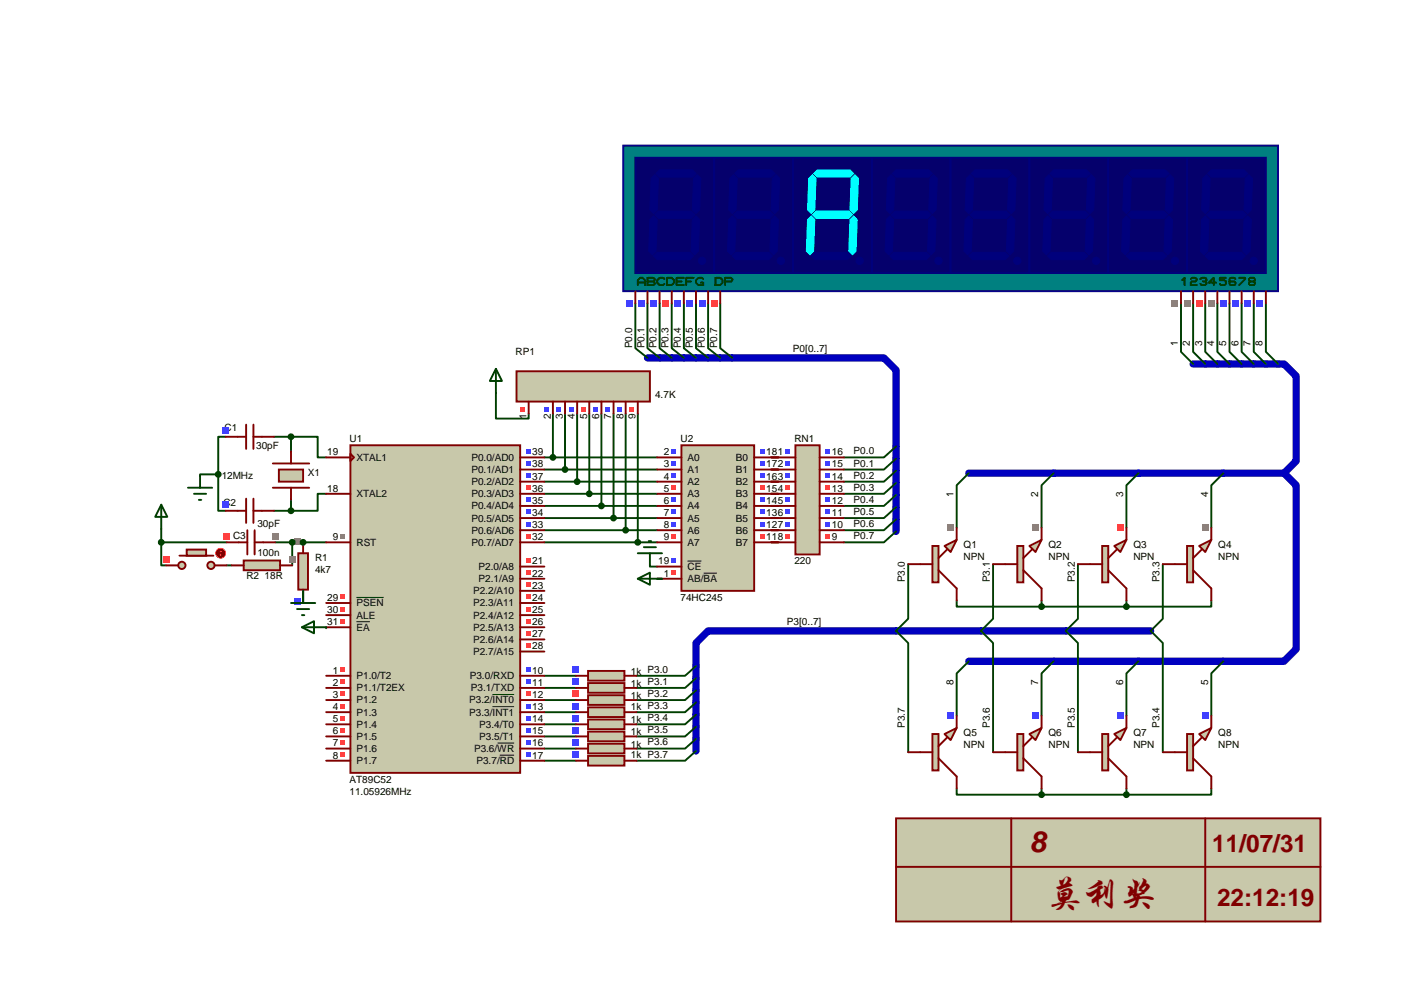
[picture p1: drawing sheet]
<svg xmlns="http://www.w3.org/2000/svg" width="297mm" height="210mm" viewBox="0 0 297 210" stroke-linecap="round" stroke-linejoin="round" font-family="sans-serif">
<path d="M135.6 74.9h49.6l2.5 2.6v33.8M249.9 76.2h19.1l2.5 2.5v17.8l-2.5 2.6M202.9 99.1h66.1M269 99.1l2.5 2.5v34.3l-2.5 2.5h-66.1M241 132.1h-92.7l-2.5 2.5v22.6" fill="none" stroke="#0000c0" stroke-width="1.5"/>
<g fill="none" stroke="#004000" stroke-width=".4">
<path d="M45.7 99.3h-3.8v.3M45.7 99.3v7.6h1.5M47.2 91.4h-1.5v7.9M57.4 91.4h3.6M61 91.4v3.1M61 91.4h5.5v4.4h1.8M161.5 95.8h1.6M161.5 98.3h1.6M47.5 118.4h1M57.4 106.9h3.6M61 104.6v2.3M68.3 103.4h-1.8v3.5h-5.5"/>
<path d="M136.1 118.4v.2h1.6M161.5 100.8h1.6M161.5 103.4h1.6M161.5 105.9h1.6M161.5 108.5h1.6M161.5 111h1.6M161.5 113.5h1.6M63.5 123.7v2.3M137.7 121.2h1"/>
</g>
<circle cx="68.3" cy="131.3" r=".2" fill="#004000"/>
<g fill="none" stroke="#004000" stroke-width=".4">
<path d="M133.1 63.5v9.4l2.5 2M135.6 63.5v9.4l2.6 2M138.2 63.5v9.4l2.5 2M140.7 63.5v9.4l2.6 2M143.3 63.5v9.4l2.5 2M145.8 63.5v9.4l2.5 2M148.3 63.5v9.4l2.6 2M150.9 63.5v9.4l2.5 2M247.4 63.5v10.2l2.5 2.5M249.9 63.5v10.2l2.6 2.5M252.5 63.5v10.2l2.5 2.5M255 63.5v10.2l2.6 2.5"/>
<path d="M257.6 63.5v10.2l2.5 2.5M260.1 63.5v10.2l2.5 2.5M262.6 63.5v10.2l2.6 2.5M265.2 63.5v10.2l2.5 2.5M103.9 82.3v5.3h6.8v-1M114 98.3h23.7M114 95.8h23.7M115.8 86.6v9.2M118.4 86.6v11.7M120.9 86.6v14.2M123.4 86.6v16.8M126 86.6v19.3"/>
<path d="M128.5 86.6v21.9M131.1 86.6v24.4M133.6 86.6v26.9M187.7 98.6l-2.5 2.2h-8.4M187.7 96l-2.5 2.3h-8.4M187.7 93.5l-2.5 2.3h-8.4M202.9 99.1l-2.5 2.5v8.9M220.7 99.1l-2.5 2.5v8.9M238.5 99.1l-2.5 2.5v8.9M256.3 99.1l-2.6 2.5v8.9M33.8 113.5h13.7M33.8 113.5v4.9h1"/>
<path d="M33.8 110.7v2.8M57.7 113.5h10.6M61.2 113.5v4.9M63.5 113.3v.2M114 113.5h23.7M114 111h23.7M114 105.9h23.7M114 108.5h23.7M114 100.8h23.7M114 103.4h23.7M187.7 111.3l-2.5 2.2h-8.4M187.7 108.7l-2.5 2.3h-8.4"/>
<path d="M187.7 106.2l-2.5 2.3h-8.4M187.7 103.6l-2.5 2.3h-8.4M187.7 101.1l-2.5 2.3h-8.4M190.2 118.1v11.4l-2.5 2.6 2.5 2.5v22.9M208 118.1v11.4l-2.5 2.6 2.5 2.5v22.9M225.8 118.1v11.4l-2.5 2.6 2.5 2.5v22.9M243.6 118.1v11.4l-2.6 2.6 2.6 2.5v22.9M145.8 139.4l-2.3 2.1h-10.2M200.4 125.7v1.3h17.8M202.9 138.4l-2.5 2.6v8.9M218.2 125.7v1.3h17.8M220.7 138.4l-2.5 2.6v8.9"/>
<path d="M236 125.7v1.3M238.5 138.4l-2.5 2.6v8.9M253.7 125.7v1.3h-17.7M256.3 138.4l-2.6 2.6v8.9M114 141.5h6.6M114 144h6.6M114 146.6h6.6M114 149.1h6.6M114 151.6h6.6M114 154.2h6.6M114 156.7h6.6M114 159.3h6.6"/>
<path d="M145.8 157.2l-2.3 2.1h-10.2M145.8 154.7l-2.3 2h-10.2M145.8 152.1l-2.3 2.1h-10.2M145.8 149.6l-2.3 2h-10.2M145.8 147.1l-2.3 2h-10.2M145.8 144.5l-2.3 2.1h-10.2M145.8 142l-2.3 2h-10.2M200.4 165.1v1.3h17.8M218.2 165.1v1.3M218.2 166.4h17.8M236 165.1v1.3M253.7 165.1v1.3h-17.7"/>
</g>
<path d="M73.4 93.2h35.6v68.6h-35.6z" fill="#c8c8aa" stroke="#800000" stroke-width=".4"/>
<g fill="none" stroke="#800000" stroke-width=".4">
<path d="M68.3 95.8h5.1M73.4 95l.8 .8-.8 .7zM109 95.8h5M109 98.3h5M68.3 103.4h5.1M68.3 113.5h5.1M109 103.4h5M109 113.5h5M109 100.8h5M109 105.9h5M109 108.5h5M109 111h5"/>
<path d="M109 118.6h5M68.3 128.8h5.1M68.3 131.3h5.1M68.3 126.2h5.1M109 128.8h5M109 131.3h5M109 126.2h5M109 136.4h5M109 121.2h5M109 123.7h5M109 133.9h5M68.3 141.5h5.1"/>
<path d="M68.3 144h5.1M68.3 146.6h5.1M68.3 149.1h5.1M68.3 151.6h5.1M68.3 154.2h5.1M68.3 156.7h5.1M68.3 159.3h5.1M109 141.5h5M109 144h5M109 146.6h5M109 149.1h5M109 151.6h5"/>
<path d="M109 154.2h5M109 156.7h5M109 159.3h5"/>
</g>
<path d="M74.7 130.2h2.8M74.7 125.1h5.7M103.2 145.4h4.5M103.2 147.9h4.5M104.2 155.6h3.5M104.7 158.1h3" fill="none" stroke="#000" stroke-width=".21"/>
<g fill="#ff4040">
<path d="M71.2 127h1.1v1h-1.1z"/>
<path d="M71.2 129.5h1.1v1.1h-1.1z"/>
<path d="M71.2 124.5h1.1v1h-1.1z"/>
</g>
<path d="M71.2 111.8h1.1v1h-1.1z" fill="#808080"/>
<g fill="#4040ff">
<path d="M110.1 94h1v1h-1z"/>
<path d="M110.1 96.5h1v1h-1z"/>
<path d="M110.1 99.1h1v1h-1z"/>
</g>
<path d="M110.1 101.6h1v1h-1z" fill="#ff4040"/>
<g fill="#4040ff">
<path d="M110.1 104.1h1v1.1h-1z"/>
<path d="M110.1 106.7h1v1h-1z"/>
<path d="M110.1 109.2h1v1h-1z"/>
</g>
<g fill="#ff4040">
<path d="M110.1 111.8h1v1h-1z"/>
<path d="M71.2 139.7h1.1v1h-1.1z"/>
<path d="M71.2 142.2h1.1v1.1h-1.1z"/>
<path d="M71.2 144.8h1.1v1h-1.1z"/>
<path d="M71.2 147.3h1.1v1h-1.1z"/>
<path d="M71.2 149.9h1.1v1h-1.1z"/>
<path d="M71.2 152.4h1.1v1h-1.1z"/>
<path d="M71.2 154.9h1.1v1.1h-1.1z"/>
<path d="M71.2 157.5h1.1v1h-1.1z"/>
</g>
<g fill="#4040ff">
<path d="M110.1 139.7h1v1h-1z"/>
<path d="M110.1 142.2h1v1.1h-1z"/>
</g>
<path d="M110.1 144.8h1v1h-1z" fill="#ff4040"/>
<g fill="#4040ff">
<path d="M110.1 147.3h1v1h-1z"/>
<path d="M110.1 149.9h1v1h-1z"/>
<path d="M110.1 157.5h1v1h-1z"/>
<path d="M110.1 154.9h1v1.1h-1z"/>
<path d="M110.1 152.4h1v1h-1z"/>
</g>
<g fill="#ff4040">
<path d="M110.1 134.6h1v1h-1z"/>
<path d="M110.1 116.8h1v1.1h-1z"/>
<path d="M110.1 119.4h1v1h-1z"/>
<path d="M110.1 121.9h1v1h-1z"/>
<path d="M110.1 124.5h1v1h-1z"/>
<path d="M110.1 127h1v1h-1z"/>
<path d="M110.1 129.5h1v1.1h-1z"/>
<path d="M110.1 132.1h1v1h-1z"/>
</g>
<path d="M57.1 97h7.7M57.1 102.1h7.7" fill="none" stroke="#800000" stroke-width=".4"/>
<path d="M58.4 98.3h5.1v2.5h-5.1z" fill="#c8c8aa" stroke="#800000" stroke-width=".4"/>
<path d="M47.2 91.4h4.4M51.6 88.9v5.1M53.1 88.9v5.1M53.1 91.4h4.3M61 94.5v2.5M61 102.1v2.5" fill="none" stroke="#800000" stroke-width=".4"/>
<path d="M46.6 89.5h1.3v1.3h-1.3z" fill="#4040ff"/>
<path d="M47.2 106.9h4.4M51.6 104.4v5.1M53.1 104.4v5.1M53.1 106.9h4.3" fill="none" stroke="#800000" stroke-width=".4"/>
<path d="M46.6 105h1.3v1.3h-1.3z" fill="#4040ff"/>
<g fill="#004000" stroke="#004000" stroke-width=".4">
<circle cx="61" cy="106.9" r=".51"/>
<circle cx="61" cy="91.4" r=".51"/>
</g>
<path d="M47.5 113.5h4.3M51.8 111v5.1M53.3 111v5.1M53.3 113.5h4.4" fill="none" stroke="#800000" stroke-width=".4"/>
<path d="M46.9 111.6h1.2v1.3h-1.2z" fill="#ff4040"/>
<path d="M57 111.6h1.3v1.3h-1.3z" fill="#808080"/>
<g fill="#c8c8aa" stroke="#800000" stroke-width=".4">
<circle cx="44.2" cy="118.4" r=".76"/>
<circle cx="38.1" cy="118.4" r=".76"/>
</g>
<path d="M37.6 116.3h7.1" fill="none" stroke="#800000" stroke-width=".4"/>
<path d="M39.1 115.1h4.1v1.2h-4.1z" fill="#c8c8aa" stroke="#800000" stroke-width=".4"/>
<path d="M34.8 118.4h2.5M45 118.4h2.5" fill="none" stroke="#800000" stroke-width=".4"/>
<circle cx="46.2" cy="115.8" r="1.02" fill="#400000" stroke="#f00" stroke-width=".21"/>
<path d="M46 115.6l.2-.3 .3 .3M46 116.1l.2 .2M46.2 115.3v1M46.5 116.1l-.3 .2" fill="none" stroke="#f00" stroke-width=".21"/>
<path d="M34.2 116.5h1.2v1.2h-1.2z" fill="#ff4040"/>
<path d="M62.5 115.8h2v7.6h-2z" fill="#c8c8aa" stroke="#800000" stroke-width=".4"/>
<path d="M63.5 113.3v2.5M63.5 123.4v2.6" fill="none" stroke="#800000" stroke-width=".4"/>
<path d="M61.6 112.6h1.3v1.3h-1.3z" fill="#808080"/>
<path d="M61.6 125.3h1.3v1.3h-1.3z" fill="#4040ff"/>
<path d="M51.1 117.3h7.6v2.1h-7.6z" fill="#c8c8aa" stroke="#800000" stroke-width=".4"/>
<path d="M48.5 118.4h2.6M58.7 118.4h2.5" fill="none" stroke="#800000" stroke-width=".4"/>
<path d="M60.6 116.5h1.2v1.2h-1.2z" fill="#808080"/>
<path d="M41.9 99.6v2.5M33.8 105.7v5M33.8 105.7l1.2 2.5h-2.5zM39.4 102.1h5M40.6 103.4h2.6M41.7 104.6h.5M61 126.2h5M62.2 127.5h2.6M63.2 128.8h.6M63.5 123.7v2.5" fill="none" stroke="#004000" stroke-width=".4"/>
<circle cx="45.7" cy="99.3" r=".51" fill="#004000" stroke="#004000" stroke-width=".4"/>
<path d="M142.7 93.2h15.3v30.5h-15.3z" fill="#c8c8aa" stroke="#800000" stroke-width=".4"/>
<g fill="none" stroke="#800000" stroke-width=".4">
<path d="M137.7 95.8h5M137.7 98.3h5M158 95.8h5.1M158 98.3h5.1M137.7 100.8h5M137.7 103.4h5M137.7 105.9h5M137.7 108.5h5M137.7 111h5M137.7 113.5h5M137.7 118.6h5M158 100.8h5.1"/>
<path d="M158 103.4h5.1M158 105.9h5.1M158 108.5h5.1M158 111h5.1M158 113.5h5.1M137.7 121.2h5"/>
</g>
<path d="M144 117.5h2.9M147.4 120h2.8" fill="none" stroke="#000" stroke-width=".21"/>
<g fill="#4040ff">
<path d="M140.6 94h1v1h-1z"/>
<path d="M159.1 94h1v1h-1z"/>
<path d="M140.6 96.5h1v1h-1z"/>
<path d="M159.1 96.5h1v1h-1z"/>
<path d="M140.6 99.1h1v1h-1z"/>
<path d="M159.1 99.1h1v1h-1z"/>
</g>
<g fill="#ff4040">
<path d="M140.6 101.6h1v1h-1z"/>
<path d="M159.1 101.6h1v1h-1z"/>
</g>
<g fill="#4040ff">
<path d="M140.6 104.1h1v1.1h-1z"/>
<path d="M159.1 104.1h1v1.1h-1z"/>
<path d="M140.6 106.7h1v1h-1z"/>
<path d="M159.1 106.7h1v1h-1z"/>
<path d="M140.6 109.2h1v1h-1z"/>
<path d="M159.1 109.2h1v1h-1z"/>
</g>
<g fill="#ff4040">
<path d="M140.6 111.8h1v1h-1z"/>
<path d="M159.1 111.8h1v1h-1z"/>
</g>
<path d="M140.6 116.8h1v1.1h-1z" fill="#4040ff"/>
<path d="M140.6 119.4h1v1h-1z" fill="#ff4040"/>
<path d="M133.6 115.8h5.1M134.9 114.6h2.5M135.9 113.3h.5M136.1 115.8v2.6M133.6 121.2l2.5-1.3v2.5zM133.6 121.2h5.1" fill="none" stroke="#004000" stroke-width=".4"/>
<path d="M166.6 93.2h5.1v22.9h-5.1z" fill="#c8c8aa" stroke="#800000" stroke-width=".4"/>
<g fill="none" stroke="#800000" stroke-width=".4">
<path d="M161.5 95.8h5.1M161.5 98.3h5.1M171.7 95.8h5.1M171.7 98.3h5.1M161.5 100.8h5.1M161.5 103.4h5.1M161.5 105.9h5.1M161.5 108.5h5.1M161.5 111h5.1M161.5 113.5h5.1M171.7 100.8h5.1M171.7 103.4h5.1"/>
<path d="M171.7 105.9h5.1M171.7 108.5h5.1M171.7 111h5.1M171.7 113.5h5.1"/>
</g>
<g fill="#4040ff">
<path d="M164.5 94h1v1h-1z"/>
<path d="M164.5 96.5h1v1h-1z"/>
<path d="M164.5 99.1h1v1h-1z"/>
</g>
<path d="M164.5 101.6h1v1h-1z" fill="#ff4040"/>
<g fill="#4040ff">
<path d="M164.5 104.1h1v1.1h-1z"/>
<path d="M164.5 106.7h1v1h-1z"/>
<path d="M164.5 109.2h1v1h-1z"/>
</g>
<path d="M164.5 111.8h1v1h-1z" fill="#ff4040"/>
<g fill="#4040ff">
<path d="M172.8 94h1.1v1h-1.1z"/>
<path d="M172.8 96.5h1.1v1h-1.1z"/>
<path d="M172.8 99.1h1.1v1h-1.1z"/>
</g>
<path d="M172.8 101.6h1.1v1h-1.1z" fill="#ff4040"/>
<g fill="#4040ff">
<path d="M172.8 104.1h1.1v1.1h-1.1z"/>
<path d="M172.8 106.7h1.1v1h-1.1z"/>
<path d="M172.8 109.2h1.1v1h-1.1z"/>
</g>
<path d="M172.8 111.8h1.1v1h-1.1z" fill="#ff4040"/>
<path d="M103.9 77.2l1.3 2.6h-2.6zM103.9 77.2v5.1M63.2 131.3h5.1M63.2 131.3l2.6-1.3v2.6z" fill="none" stroke="#004000" stroke-width=".4"/>
<g fill="#004000" stroke="#004000" stroke-width=".4">
<circle cx="63.5" cy="113.5" r=".51"/>
<circle cx="33.8" cy="113.5" r=".51"/>
<circle cx="61.2" cy="113.5" r=".51"/>
</g>
<path d="M108.2 77.7h27.9v6.4h-27.9z" fill="#c8c8aa" stroke="#800000" stroke-width=".4"/>
<path d="M110.7 84.1v2.5M115.8 84.1v2.5M118.4 84.1v2.5M120.9 84.1v2.5M123.4 84.1v2.5M126 84.1v2.5M128.5 84.1v2.5M131.1 84.1v2.5M133.6 84.1v2.5" fill="none" stroke="#800000" stroke-width=".4"/>
<g fill="#4040ff">
<path d="M114 85.2h1.1v1h-1.1z"/>
<path d="M116.6 85.2h1v1h-1z"/>
<path d="M119.1 85.2h1v1h-1z"/>
</g>
<path d="M121.7 85.2h1v1h-1z" fill="#ff4040"/>
<g fill="#4040ff">
<path d="M124.2 85.2h1v1h-1z"/>
<path d="M126.7 85.2h1.1v1h-1.1z"/>
<path d="M129.3 85.2h1v1h-1z"/>
</g>
<g fill="#ff4040">
<path d="M131.8 85.2h1v1h-1z"/>
<path d="M109 85.2h1v1h-1z"/>
</g>
<g fill="#004000" stroke="#004000" stroke-width=".4">
<circle cx="115.8" cy="95.8" r=".51"/>
<circle cx="118.4" cy="98.3" r=".51"/>
<circle cx="120.9" cy="100.8" r=".51"/>
<circle cx="123.4" cy="103.4" r=".51"/>
<circle cx="126" cy="105.9" r=".51"/>
<circle cx="128.5" cy="108.5" r=".51"/>
<circle cx="131.1" cy="111" r=".51"/>
<circle cx="133.6" cy="113.5" r=".51"/>
</g>
<path d="M123.2 140.5h7.6v2h-7.6z" fill="#c8c8aa" stroke="#800000" stroke-width=".4"/>
<path d="M120.6 141.5h2.6M130.8 141.5h2.5" fill="none" stroke="#800000" stroke-width=".4"/>
<path d="M120 139.6h1.3v1.2h-1.3z" fill="#4040ff"/>
<path d="M123.2 143h7.6v2h-7.6z" fill="#c8c8aa" stroke="#800000" stroke-width=".4"/>
<path d="M120.6 144h2.6M130.8 144h2.5" fill="none" stroke="#800000" stroke-width=".4"/>
<path d="M120 142.1h1.3v1.3h-1.3z" fill="#4040ff"/>
<path d="M123.2 145.5h7.6v2.1h-7.6z" fill="#c8c8aa" stroke="#800000" stroke-width=".4"/>
<path d="M120.6 146.6h2.6M130.8 146.6h2.5" fill="none" stroke="#800000" stroke-width=".4"/>
<path d="M120 144.7h1.3v1.2h-1.3z" fill="#ff4040"/>
<path d="M123.2 148.1h7.6v2h-7.6z" fill="#c8c8aa" stroke="#800000" stroke-width=".4"/>
<path d="M120.6 149.1h2.6M130.8 149.1h2.5" fill="none" stroke="#800000" stroke-width=".4"/>
<path d="M120 147.2h1.3v1.3h-1.3z" fill="#4040ff"/>
<path d="M130.6 30.5h137.1v30.5h-137.1z" fill="#008080" stroke="#09018b" stroke-width=".4"/>
<path d="M133.1 33h16.5v24.1h-16.5z" fill="#05006c" stroke="#00007c" stroke-width=".4"/>
<g fill="#00007c" stroke="#00007c" stroke-width=".21">
<path d="M137.4 36.3l.8-.7h6.8l.8 .7-.8 .8h-6.8z"/>
<path d="M145.3 37.3l.7-.7 .8 .7-.2 6.6-.8 .8-.8-.8z"/>
<path d="M137.2 45l.7-.8h6.9l.7 .8-.7 .7h-6.9z"/>
<path d="M136.4 37.3l.8-.7 .7 .7-.2 6.6-.8 .8-.8-.8z"/>
<path d="M145 46l.8-.8 .8 .8-.3 6.6-.8 .7-.7-.7z"/>
<path d="M136.9 53.6l.8-.8h6.8l.8 .8-.8 .8h-6.8z"/>
<path d="M136.1 46l.8-.8 .8 .8-.3 6.6-.8 .7-.7-.7z"/>
</g>
<path d="M149.6 33h16.5v24.1h-16.5z" fill="#05006c" stroke="#00007c" stroke-width=".4"/>
<g fill="#00007c" stroke="#00007c" stroke-width=".21">
<path d="M153.9 36.3l.8-.7h6.8l.8 .7-.8 .8h-6.8z"/>
<path d="M162.6 36.6l.7 .7-.2 6.6-.8 .8-.8-.8 .3-6.6z"/>
<path d="M153.7 45l.7-.8h6.9l.7 .8-.7 .7h-6.9z"/>
<path d="M153.7 36.6l.7 .7-.2 6.6-.8 .8-.7-.8 .2-6.6z"/>
<path d="M161.5 46l.8-.8 .8 .8-.3 6.6-.8 .7-.7-.7z"/>
<path d="M154.2 52.8h6.8l.8 .8-.8 .8h-6.8l-.8-.8z"/>
<path d="M152.7 46l.7-.8 .8 .8-.3 6.6-.7 .7-.8-.7z"/>
<circle cx="147.1" cy="54.6" r=".76"/>
<circle cx="163.6" cy="54.6" r=".76"/>
</g>
<path d="M182.6 33h16.5v24.1h-16.5z" fill="#05006c" stroke="#00007c" stroke-width=".4"/>
<g fill="#00007c" stroke="#00007c" stroke-width=".21">
<path d="M186.9 36.3l.8-.7h6.9l.7 .7-.7 .8h-6.9z"/>
<path d="M195.6 36.6l.7 .7-.2 6.6-.8 .8-.7-.8 .2-6.6z"/>
<path d="M186.7 45l.7-.8h6.9l.8 .8-.8 .7h-6.9z"/>
<path d="M185.9 37.3l.8-.7 .7 .7-.2 6.6-.8 .8-.7-.8z"/>
<path d="M194.6 46l.7-.8 .8 .8-.3 6.6-.7 .7-.8-.7z"/>
<path d="M186.4 53.6l.8-.8h6.9l.7 .8-.7 .8h-6.9z"/>
<path d="M185.7 46l.7-.8 .8 .8-.3 6.6-.7 .7-.8-.7z"/>
<circle cx="196.6" cy="54.6" r=".76"/>
</g>
<g fill="none" stroke="#000" stroke-width=".4">
<path d="M133.6 59.7v-1l.5-.5h.5l.5 .5v1M133.6 59.2h1.5M135.6 58.2h1.3l.3 .2v.3l-.3 .2 .3 .3v.2l-.3 .3h-1.3zM135.6 58.9h1.3M139.2 58.4l-.3-.2h-.7l-.5 .5v.5l.5 .5h.7l.3-.3M139.7 58.2h1l.5 .5v.5l-.5 .5h-1zM141.7 58.9h1M143.3 58.2h-1.6v1.5h1.6M143.8 58.9h1M145.3 58.2h-1.5v1.5M147.3 58.4l-.2-.2h-.8l-.5 .5v.5l.5 .5h1v-.5h-.5M149.9 58.2h1l.5 .5v.5l-.5 .5h-1z"/>
<path d="M151.9 58.9h1.3l.2-.2v-.3l-.2-.2h-1.3v1.5M247.6 58.7l.6-.5v1.5M249.4 58.4l.3-.2h.7l.3 .2v.3l-.3 .2h-.7l-.3 .3v.5h1.3M251.5 58.4l.2-.2h.8l.2 .2v.3l-.2 .2 .2 .3v.2l-.2 .3h-.8l-.2-.3M252 58.9h.5M254.8 59.2h-1.6l1.1-1v1.5M256.8 58.2h-1.3v.5h1l.3 .2v.5l-.3 .3h-.7l-.3-.3M258.8 58.4l-.2-.2h-.8l-.2 .2v1l.2 .3h.8l.2-.3v-.2l-.2-.3h-1M259.6 58.2h1.3v.2l-1.3 1.3M261.9 58.9l-.3-.2v-.3l.3-.2h.7l.3 .2v.3l-.3 .2h-.7l-.3 .3v.2l.3 .3h.7l.3-.3v-.2l-.3-.3"/>
</g>
<path d="M166.1 33h16.5v24.1h-16.5z" fill="#05006c" stroke="#00007c" stroke-width=".4"/>
<g fill="#00007c" stroke="#00007c" stroke-width=".21">
<path d="M170.4 36.3l.8-.7h6.9l.7 .7-.7 .8h-6.9z"/>
<path d="M178.3 37.3l.8-.7 .7 .7-.2 6.6-.8 .8-.7-.8z"/>
<path d="M170.2 45l.7-.8h6.9l.8 .8-.8 .7h-6.9z"/>
<path d="M170.2 36.6l.7 .7-.2 6.6-.8 .8-.7-.8 .2-6.6z"/>
<path d="M178.1 46l.7-.8 .8 .8-.3 6.6-.7 .7-.8-.7z"/>
<path d="M170.7 52.8h6.8l.8 .8-.8 .8h-6.8l-.8-.8z"/>
<path d="M169.2 46l.7-.8 .8 .8-.3 6.6-.7 .7-.8-.7z"/>
<circle cx="180.1" cy="54.6" r=".76"/>
</g>
<g fill="#05006c" stroke="#00007c" stroke-width=".4">
<path d="M199.1 33h16.5v24.1h-16.5z"/>
<path d="M215.6 33h16.6v24.1h-16.6z"/>
<path d="M232.2 33h16.5v24.1h-16.5z"/>
<path d="M248.7 33h16.5v24.1h-16.5z"/>
</g>
<g fill="#00007c" stroke="#00007c" stroke-width=".21">
<path d="M203.5 36.3l.7-.7h6.9l.7 .7-.7 .8h-6.9z"/>
<path d="M212.1 36.6l.7 .7-.2 6.6-.8 .8-.7-.8 .2-6.6z"/>
<path d="M203.2 45l.8-.8h6.8l.8 .8-.8 .7h-6.8z"/>
<path d="M203.2 36.6l.8 .7-.3 6.6-.8 .8-.7-.8 .2-6.6z"/>
<path d="M211.1 46l.7-.8 .8 .8-.3 6.6-.7 .7-.8-.7z"/>
<path d="M202.9 53.6l.8-.8h6.9l.7 .8-.7 .8h-6.9z"/>
<path d="M202.2 46l.7-.8 .8 .8-.2 6.6-.8 .7-.8-.7z"/>
<path d="M220 36.3l.7-.7h6.9l.7 .7-.7 .8h-6.9z"/>
<path d="M227.8 37.3l.8-.7 .8 .7-.3 6.6-.8 .8-.7-.8z"/>
<path d="M219.7 45l.8-.8h6.8l.8 .8-.8 .7h-6.8z"/>
<path d="M218.9 37.3l.8-.7 .8 .7-.3 6.6-.7 .8-.8-.8z"/>
<path d="M227.6 46l.7-.8 .8 .8-.2 6.6-.8 .7-.8-.7z"/>
<path d="M219.5 53.6l.7-.8h6.9l.7 .8-.7 .8h-6.9z"/>
<path d="M218.7 46l.8-.8 .7 .8-.2 6.6-.8 .7-.8-.7z"/>
<path d="M237.2 35.6h6.9l.8 .7-.8 .8h-6.9l-.7-.8z"/>
<path d="M244.3 37.3l.8-.7 .8 .7-.3 6.6-.7 .8-.8-.8z"/>
<path d="M236.2 45l.8-.8h6.8l.8 .8-.8 .7h-6.8z"/>
<path d="M235.5 37.3l.7-.7 .8 .7-.3 6.6-.7 .8-.8-.8z"/>
<path d="M244.1 46l.8-.8 .7 .8-.2 6.6-.8 .7-.8-.7z"/>
<path d="M236 53.6l.7-.8h6.9l.7 .8-.7 .8h-6.9z"/>
<path d="M235.2 46l.8-.8 .7 .8-.2 6.6-.8 .7-.8-.7z"/>
<path d="M253 36.3l.7-.7h6.9l.8 .7-.8 .8h-6.9z"/>
<path d="M260.9 37.3l.7-.7 .8 .7-.3 6.6-.7 .8-.8-.8z"/>
<path d="M252.7 45l.8-.8h6.8l.8 .8-.8 .7h-6.8z"/>
<path d="M252 37.3l.7-.7 .8 .7-.3 6.6-.7 .8-.8-.8z"/>
<path d="M260.6 46l.8-.8 .7 .8-.2 6.6-.8 .7-.8-.7z"/>
<path d="M252.5 53.6l.7-.8h6.9l.8 .8-.8 .8h-6.9z"/>
<path d="M251.7 46l.8-.8 .7 .8-.2 6.6-.8 .7-.7-.7z"/>
<circle cx="213.1" cy="54.6" r=".76"/>
<circle cx="229.6" cy="54.6" r=".76"/>
<circle cx="246.1" cy="54.6" r=".76"/>
<circle cx="262.6" cy="54.6" r=".76"/>
</g>
<g fill="#0ff" stroke="#0ff" stroke-width=".21">
<path d="M170.4 36.3l.8-.7h6.9l.7 .7-.7 .8h-6.9z"/>
<path d="M178.3 37.3l.8-.7 .7 .7-.2 6.6-.8 .8-.7-.8z"/>
<path d="M178.1 46l.7-.8 .8 .8-.3 6.6-.7 .7-.8-.7z"/>
<path d="M169.2 46l.7-.8 .8 .8-.3 6.6-.7 .7-.8-.7z"/>
<path d="M170.2 36.6l.7 .7-.2 6.6-.8 .8-.7-.8 .2-6.6z"/>
<path d="M170.2 45l.7-.8h6.9l.8 .8-.8 .7h-6.9z"/>
</g>
<g fill="none" stroke="#800000" stroke-width=".4">
<path d="M133.1 61v2.5M135.6 61v2.5M138.2 61v2.5M140.7 61v2.5M143.3 61v2.5M145.8 61v2.5M148.3 61v2.5M150.9 61v2.5M247.4 61v2.5M249.9 61v2.5M252.5 61v2.5M255 61v2.5"/>
<path d="M257.6 61v2.5M260.1 61v2.5M262.6 61v2.5M265.2 61v2.5"/>
</g>
<g fill="#808080">
<path d="M245.5 62.9h1.3v1.2h-1.3z"/>
<path d="M248 62.9h1.3v1.2h-1.3z"/>
</g>
<path d="M250.6 62.9h1.2v1.2h-1.2z" fill="#ff4040"/>
<path d="M253.1 62.9h1.3v1.2h-1.3z" fill="#808080"/>
<g fill="#4040ff">
<path d="M131.2 62.9h1.3v1.2h-1.3z"/>
<path d="M133.7 62.9h1.3v1.2h-1.3z"/>
<path d="M136.3 62.9h1.2v1.2h-1.2z"/>
</g>
<path d="M138.8 62.9h1.3v1.2h-1.3z" fill="#ff4040"/>
<g fill="#4040ff">
<path d="M141.3 62.9h1.3v1.2h-1.3z"/>
<path d="M143.9 62.9h1.3v1.2h-1.3z"/>
<path d="M146.4 62.9h1.3v1.2h-1.3z"/>
</g>
<path d="M149 62.9h1.2v1.2h-1.2z" fill="#ff4040"/>
<g fill="#4040ff">
<path d="M255.6 62.9h1.3v1.2h-1.3z"/>
<path d="M258.2 62.9h1.3v1.2h-1.3z"/>
<path d="M260.7 62.9h1.3v1.2h-1.3z"/>
<path d="M263.3 62.9h1.2v1.2h-1.2z"/>
</g>
<path d="M123.2 150.6h7.6v2.1h-7.6z" fill="#c8c8aa" stroke="#800000" stroke-width=".4"/>
<path d="M120.6 151.6h2.6M130.8 151.6h2.5" fill="none" stroke="#800000" stroke-width=".4"/>
<path d="M120 149.7h1.3v1.3h-1.3z" fill="#4040ff"/>
<path d="M123.2 153.2h7.6v2h-7.6z" fill="#c8c8aa" stroke="#800000" stroke-width=".4"/>
<path d="M120.6 154.2h2.6M130.8 154.2h2.5" fill="none" stroke="#800000" stroke-width=".4"/>
<path d="M120 152.3h1.3v1.2h-1.3z" fill="#4040ff"/>
<path d="M123.2 155.7h7.6v2h-7.6z" fill="#c8c8aa" stroke="#800000" stroke-width=".4"/>
<path d="M120.6 156.7h2.6M130.8 156.7h2.5" fill="none" stroke="#800000" stroke-width=".4"/>
<path d="M120 154.8h1.3v1.3h-1.3z" fill="#4040ff"/>
<path d="M123.2 158.2h7.6v2.1h-7.6z" fill="#c8c8aa"/>
<path d="M120.6 159.3h2.6M123.2 158.2h7.6v2.1h-7.6zM130.8 159.3h2.5" fill="none" stroke="#800000" stroke-width=".4"/>
<path d="M120 157.4h1.3v1.2h-1.3z" fill="#4040ff"/>
<g fill="#c8c8aa" stroke="#800000" stroke-width=".4">
<path d="M197.9 114.3l2.5-1.3-1.3 2.6z"/>
<path d="M195.3 114.3h1.3v7.6h-1.3z"/>
</g>
<path d="M190.2 118.1h5.1M196.6 119.4l3.8 3.8v2.5M198.4 115.1l-1.8 1.7M200.4 110.5v2.5" fill="none" stroke="#800000" stroke-width=".4"/>
<path d="M198.5 109.9h1.3v1.2h-1.3z" fill="#808080"/>
<g fill="#c8c8aa" stroke="#800000" stroke-width=".4">
<path d="M215.6 114.3l2.6-1.3-1.3 2.6z"/>
<path d="M213.1 114.3h1.3v7.6h-1.3z"/>
</g>
<path d="M208 118.1h5.1M214.4 119.4l3.8 3.8v2.5M216.2 115.1l-1.8 1.7M218.2 110.5v2.5" fill="none" stroke="#800000" stroke-width=".4"/>
<path d="M216.3 109.9h1.2v1.2h-1.2z" fill="#808080"/>
<g fill="#c8c8aa" stroke="#800000" stroke-width=".4">
<path d="M233.4 114.3l2.6-1.3-1.3 2.6z"/>
<path d="M230.9 114.3h1.3v7.6h-1.3z"/>
</g>
<path d="M225.8 118.1h5.1M232.2 119.4l3.8 3.8v2.5M233.9 115.1l-1.7 1.7M236 110.5v2.5" fill="none" stroke="#800000" stroke-width=".4"/>
<path d="M234.1 109.9h1.2v1.2h-1.2z" fill="#ff4040"/>
<g fill="#c8c8aa" stroke="#800000" stroke-width=".4">
<path d="M251.2 114.3l2.5-1.3-1.2 2.6z"/>
<path d="M248.7 114.3h1.2v7.6h-1.2z"/>
</g>
<path d="M243.6 118.1h5.1M249.9 119.4l3.8 3.8v2.5M251.7 115.1l-1.8 1.7M253.7 110.5v2.5" fill="none" stroke="#800000" stroke-width=".4"/>
<path d="M251.8 109.9h1.3v1.2h-1.3z" fill="#808080"/>
<g fill="#c8c8aa" stroke="#800000" stroke-width=".4">
<path d="M197.9 153.7l2.5-1.3-1.3 2.5z"/>
<path d="M195.3 153.7h1.3v7.6h-1.3z"/>
</g>
<path d="M190.2 157.5h5.1M196.6 158.7l3.8 3.9v2.5M198.4 154.4l-1.8 1.8M200.4 149.9v2.5" fill="none" stroke="#800000" stroke-width=".4"/>
<path d="M198.5 149.2h1.3v1.3h-1.3z" fill="#4040ff"/>
<g fill="#c8c8aa" stroke="#800000" stroke-width=".4">
<path d="M215.6 153.7l2.6-1.3-1.3 2.5z"/>
<path d="M213.1 153.7h1.3v7.6h-1.3z"/>
</g>
<path d="M208 157.5h5.1M214.4 158.7l3.8 3.9v2.5M216.2 154.4l-1.8 1.8M218.2 149.9v2.5" fill="none" stroke="#800000" stroke-width=".4"/>
<path d="M216.3 149.2h1.2v1.3h-1.2z" fill="#4040ff"/>
<g fill="#c8c8aa" stroke="#800000" stroke-width=".4">
<path d="M233.4 153.7l2.6-1.3-1.3 2.5z"/>
<path d="M230.9 153.7h1.3v7.6h-1.3z"/>
</g>
<path d="M225.8 157.5h5.1M232.2 158.7l3.8 3.9v2.5M233.9 154.4l-1.7 1.8M236 149.9v2.5" fill="none" stroke="#800000" stroke-width=".4"/>
<path d="M234.1 149.2h1.2v1.3h-1.2z" fill="#4040ff"/>
<g fill="#c8c8aa" stroke="#800000" stroke-width=".4">
<path d="M251.2 153.7l2.5-1.3-1.2 2.5z"/>
<path d="M248.7 153.7h1.2v7.6h-1.2z"/>
</g>
<path d="M243.6 157.5h5.1M249.9 158.7l3.8 3.9v2.5M251.7 154.4l-1.8 1.8M253.7 149.9v2.5" fill="none" stroke="#800000" stroke-width=".4"/>
<path d="M251.8 149.2h1.3v1.3h-1.3z" fill="#4040ff"/>
<g fill="#004000" stroke="#004000" stroke-width=".4">
<circle cx="218.2" cy="127" r=".51"/>
<circle cx="236" cy="127" r=".51"/>
<circle cx="218.2" cy="166.4" r=".51"/>
<circle cx="236" cy="166.4" r=".51"/>
</g>
<path d="M187.7 171.3h88.9v21.6h-88.9z" fill="#c8c8aa" stroke="#800000" stroke-width=".4"/>
<path d="M211.8 171.3v21.6M252.5 171.3v21.6M187.7 181.5h88.9" fill="none" stroke="#800000" stroke-width=".4"/>
<text font-size="7.8" fill="#800000" x="219.2" y="189.5">莫利奖</text>
<text font-size="6.1" fill="#800000" x="215.7" y="178.4">8</text>
<g font-size="5.1" fill="#800000">
<text x="254" y="178.3">11/07/31</text>
<text x="254.9" y="189.7">22:12:19</text>
</g>
<g font-size="2.1">
<text x="108" y="74.3">RP1</text>
<text x="132.4" y="72.9" transform="rotate(-90 132.4 72.9)">P0.0</text>
<text x="135" y="72.9" transform="rotate(-90 135 72.9)">P0.1</text>
<text x="137.5" y="72.9" transform="rotate(-90 137.5 72.9)">P0.2</text>
<text x="140.1" y="72.9" transform="rotate(-90 140.1 72.9)">P0.3</text>
<text x="142.6" y="72.9" transform="rotate(-90 142.6 72.9)">P0.4</text>
<text x="145.1" y="72.9" transform="rotate(-90 145.1 72.9)">P0.5</text>
<text x="147.7" y="72.9" transform="rotate(-90 147.7 72.9)">P0.6</text>
<text x="150.2" y="72.9" transform="rotate(-90 150.2 72.9)">P0.7</text>
<text x="166.1" y="73.7">P0[0..7]</text>
<text x="246.7" y="72.4" transform="rotate(-90 246.7 72.4)">1</text>
<text x="249.3" y="72.4" transform="rotate(-90 249.3 72.4)">2</text>
<text x="251.8" y="72.4" transform="rotate(-90 251.8 72.4)">3</text>
<text x="254.3" y="72.4" transform="rotate(-90 254.3 72.4)">4</text>
<text x="256.9" y="72.4" transform="rotate(-90 256.9 72.4)">5</text>
<text x="259.4" y="72.4" transform="rotate(-90 259.4 72.4)">6</text>
<text x="262" y="72.4" transform="rotate(-90 262 72.4)">7</text>
<text x="264.5" y="72.4" transform="rotate(-90 264.5 72.4)">8</text>
<text x="137.2" y="83.2">4.7K</text>
<text x="110.3" y="87.8" transform="rotate(-90 110.3 87.8)">1</text>
<text x="115.4" y="87.8" transform="rotate(-90 115.4 87.8)">2</text>
<text x="117.9" y="87.8" transform="rotate(-90 117.9 87.8)">3</text>
<text x="120.4" y="87.8" transform="rotate(-90 120.4 87.8)">4</text>
<text x="123" y="87.8" transform="rotate(-90 123 87.8)">5</text>
<text x="125.5" y="87.8" transform="rotate(-90 125.5 87.8)">6</text>
<text x="128.1" y="87.8" transform="rotate(-90 128.1 87.8)">7</text>
<text x="130.6" y="87.8" transform="rotate(-90 130.6 87.8)">8</text>
<text x="133.1" y="87.8" transform="rotate(-90 133.1 87.8)">9</text>
<text x="47.1" y="90.3">C1</text>
<text x="53.7" y="94">30pF</text>
<text x="68.5" y="95.3">19</text>
<text x="73.2" y="92.6">U1</text>
<text x="111.5" y="95.3">39</text>
<text x="139" y="95.3">2</text>
<text x="142.6" y="92.6">U2</text>
<text x="160.5" y="95.3">181</text>
<text x="166.4" y="92.6">RN1</text>
<text x="174.2" y="95.3">16</text>
<text x="178.8" y="95.1">P0.0</text>
<text x="46.4" y="100.2">12MHz</text>
<text x="64.5" y="99.7">X1</text>
<text x="74.7" y="96.5">XTAL1</text>
<text x="98.7" y="96.5">P0.0/AD0</text>
<text x="98.7" y="99">P0.1/AD1</text>
<text x="98.7" y="101.6">P0.2/AD2</text>
<text x="111.5" y="97.9">38</text>
<text x="111.5" y="100.4">37</text>
<text x="139" y="97.9">3</text>
<text x="139" y="100.4">4</text>
<text x="144" y="96.5">A0</text>
<text x="144" y="99">A1</text>
<text x="144" y="101.6">A2</text>
<text x="154.2" y="96.5">B0</text>
<text x="154.2" y="99">B1</text>
<text x="154.2" y="101.6">B2</text>
<text x="160.5" y="97.9">172</text>
<text x="160.5" y="100.4">163</text>
<text x="174.2" y="97.9">15</text>
<text x="174.2" y="100.4">14</text>
<text x="178.8" y="100.2">P0.2</text>
<text x="178.8" y="97.7">P0.1</text>
<text x="46.8" y="106">C2</text>
<text x="68.5" y="102.9">18</text>
<text x="74.7" y="104.1">XTAL2</text>
<text x="98.7" y="104.1">P0.3/AD3</text>
<text x="98.7" y="106.6">P0.4/AD4</text>
<text x="111.5" y="102.9">36</text>
<text x="111.5" y="105.5">35</text>
<text x="139" y="102.9">5</text>
<text x="139" y="105.5">6</text>
<text x="144" y="104.1">A3</text>
<text x="144" y="106.6">A4</text>
<text x="154.2" y="104.1">B3</text>
<text x="154.2" y="106.6">B4</text>
<text x="160.5" y="102.9">154</text>
<text x="160.5" y="105.5">145</text>
<text x="174.2" y="102.9">13</text>
<text x="174.2" y="105.5">12</text>
<text x="178.8" y="107.8">P0.5</text>
<text x="178.8" y="105.3">P0.4</text>
<text x="178.8" y="102.7">P0.3</text>
<text x="199.7" y="104.1" transform="rotate(-90 199.7 104.1)">1</text>
<text x="217.5" y="104.1" transform="rotate(-90 217.5 104.1)">2</text>
<text x="235.3" y="104.1" transform="rotate(-90 235.3 104.1)">3</text>
<text x="253.1" y="104.1" transform="rotate(-90 253.1 104.1)">4</text>
<text x="48.8" y="112.9">C3</text>
<text x="53.9" y="110.3">30pF</text>
<text x="69.7" y="113.1">9</text>
<text x="98.7" y="109.2">P0.5/AD5</text>
<text x="98.7" y="111.7">P0.6/AD6</text>
<text x="111.5" y="108">34</text>
<text x="111.5" y="110.6">33</text>
<text x="111.5" y="113.1">32</text>
<text x="139" y="108">7</text>
<text x="139" y="110.6">8</text>
<text x="139" y="113.1">9</text>
<text x="144" y="109.2">A5</text>
<text x="144" y="111.7">A6</text>
<text x="154.2" y="109.2">B5</text>
<text x="154.2" y="111.7">B6</text>
<text x="160.5" y="108">136</text>
<text x="160.5" y="110.6">127</text>
<text x="160.5" y="113.1">118</text>
<text x="174.2" y="108">11</text>
<text x="174.2" y="110.6">10</text>
<text x="174.2" y="113.1">9</text>
<text x="178.8" y="112.9">P0.7</text>
<text x="178.8" y="110.3">P0.6</text>
<text x="53.9" y="116.4">100n</text>
<text x="66" y="117.5">R1</text>
<text x="74.7" y="114.3">RST</text>
<text x="98.7" y="114.3">P0.7/AD7</text>
<text x="100.2" y="119.3">P2.0/A8</text>
<text x="111.5" y="118.2">21</text>
<text x="137.9" y="118.2">19</text>
<text x="144" y="114.3">A7</text>
<text x="144" y="119.3">CE</text>
<text x="154.2" y="114.3">B7</text>
<text x="166.4" y="118.2">220</text>
<text x="201.9" y="114.7">Q1</text>
<text x="201.9" y="117.2">NPN</text>
<text x="219.6" y="114.7">Q2</text>
<text x="219.6" y="117.2">NPN</text>
<text x="237.4" y="114.7">Q3</text>
<text x="237.4" y="117.2">NPN</text>
<text x="255.2" y="114.7">Q4</text>
<text x="255.2" y="117.2">NPN</text>
<text x="51.6" y="121.3">R2</text>
<text x="55.4" y="121.2">18R</text>
<text x="66" y="120">4k7</text>
<text x="68.5" y="125.8">29</text>
<text x="99.1" y="124.4">P2.2/A10</text>
<text x="100.2" y="121.9">P2.1/A9</text>
<text x="111.5" y="120.7">22</text>
<text x="111.5" y="123.3">23</text>
<text x="111.5" y="125.8">24</text>
<text x="139" y="120.7">1</text>
<text x="142.6" y="125.8">74HC245</text>
<text x="144" y="121.9">AB/BA</text>
<text x="189.6" y="121.9" transform="rotate(-90 189.6 121.9)">P3.0</text>
<text x="207.3" y="121.9" transform="rotate(-90 207.3 121.9)">P3.1</text>
<text x="225.1" y="121.9" transform="rotate(-90 225.1 121.9)">P3.2</text>
<text x="242.9" y="121.9" transform="rotate(-90 242.9 121.9)">P3.3</text>
<text x="68.5" y="128.3">30</text>
<text x="68.5" y="130.9">31</text>
<text x="74.7" y="129.5">ALE</text>
<text x="74.7" y="127">PSEN</text>
<text x="99.1" y="127">P2.3/A11</text>
<text x="99.1" y="129.5">P2.4/A12</text>
<text x="111.5" y="128.3">25</text>
<text x="111.5" y="130.9">26</text>
<text x="164.8" y="130.9">P3[0..7]</text>
<text x="74.7" y="132">EA</text>
<text x="99.1" y="137.1">P2.7/A15</text>
<text x="99.1" y="132">P2.5/A13</text>
<text x="99.1" y="134.6">P2.6/A14</text>
<text x="111.5" y="136">28</text>
<text x="111.5" y="133.4">27</text>
<text x="69.7" y="141">1</text>
<text x="69.7" y="143.6">2</text>
<text x="74.7" y="142.2">P1.0/T2</text>
<text x="98.4" y="142.2">P3.0/RXD</text>
<text x="111.5" y="141">10</text>
<text x="111.5" y="143.6">11</text>
<text x="132.1" y="141.3">1k P3.0</text>
<text x="132.1" y="143.8">1k P3.1</text>
<text x="199.7" y="143.5" transform="rotate(-90 199.7 143.5)">8</text>
<text x="217.5" y="143.5" transform="rotate(-90 217.5 143.5)">7</text>
<text x="235.3" y="143.5" transform="rotate(-90 235.3 143.5)">6</text>
<text x="253.1" y="143.5" transform="rotate(-90 253.1 143.5)">5</text>
<text x="69.7" y="146.1">3</text>
<text x="69.7" y="148.7">4</text>
<text x="74.7" y="144.7">P1.1/T2EX</text>
<text x="74.7" y="147.3">P1.2</text>
<text x="74.7" y="149.8">P1.3</text>
<text x="98.3" y="147.3">P3.2/INT0</text>
<text x="98.3" y="149.8">P3.3/INT1</text>
<text x="98.6" y="144.7">P3.1/TXD</text>
<text x="111.5" y="146.1">12</text>
<text x="111.5" y="148.7">13</text>
<text x="132.1" y="146.3">1k P3.2</text>
<text x="132.1" y="148.6">1k P3.3</text>
<text x="69.7" y="151.2">5</text>
<text x="69.7" y="153.7">6</text>
<text x="74.7" y="152.4">P1.4</text>
<text x="74.7" y="154.9">P1.5</text>
<text x="100.4" y="152.4">P3.4/T0</text>
<text x="100.4" y="154.9">P3.5/T1</text>
<text x="111.5" y="151.2">14</text>
<text x="111.5" y="153.7">15</text>
<text x="132.1" y="151.4">1k P3.4</text>
<text x="132.1" y="154">1k P3.5</text>
<text x="189.6" y="152.4" transform="rotate(-90 189.6 152.4)">P3.7</text>
<text x="201.9" y="154.1">Q5</text>
<text x="207.3" y="152.4" transform="rotate(-90 207.3 152.4)">P3.6</text>
<text x="219.6" y="154.1">Q6</text>
<text x="225.1" y="152.4" transform="rotate(-90 225.1 152.4)">P3.5</text>
<text x="237.4" y="154.1">Q7</text>
<text x="242.9" y="152.4" transform="rotate(-90 242.9 152.4)">P3.4</text>
<text x="255.2" y="154.1">Q8</text>
<text x="69.7" y="156.3">7</text>
<text x="69.7" y="158.8">8</text>
<text x="74.7" y="157.4">P1.6</text>
<text x="74.7" y="160">P1.7</text>
<text x="99.3" y="157.4">P3.6/WR</text>
<text x="99.8" y="160">P3.7/RD</text>
<text x="111.5" y="158.8">17</text>
<text x="111.5" y="156.3">16</text>
<text x="132.1" y="156.5">1k P3.6</text>
<text x="132.1" y="158.8">1k P3.7</text>
<text x="201.9" y="156.6">NPN</text>
<text x="219.6" y="156.6">NPN</text>
<text x="237.4" y="156.6">NPN</text>
<text x="255.2" y="156.6">NPN</text>
<text x="73.2" y="163.9">AT89C52</text>
<text x="73.2" y="166.4">11.05926MHz</text>
</g>
</svg>
